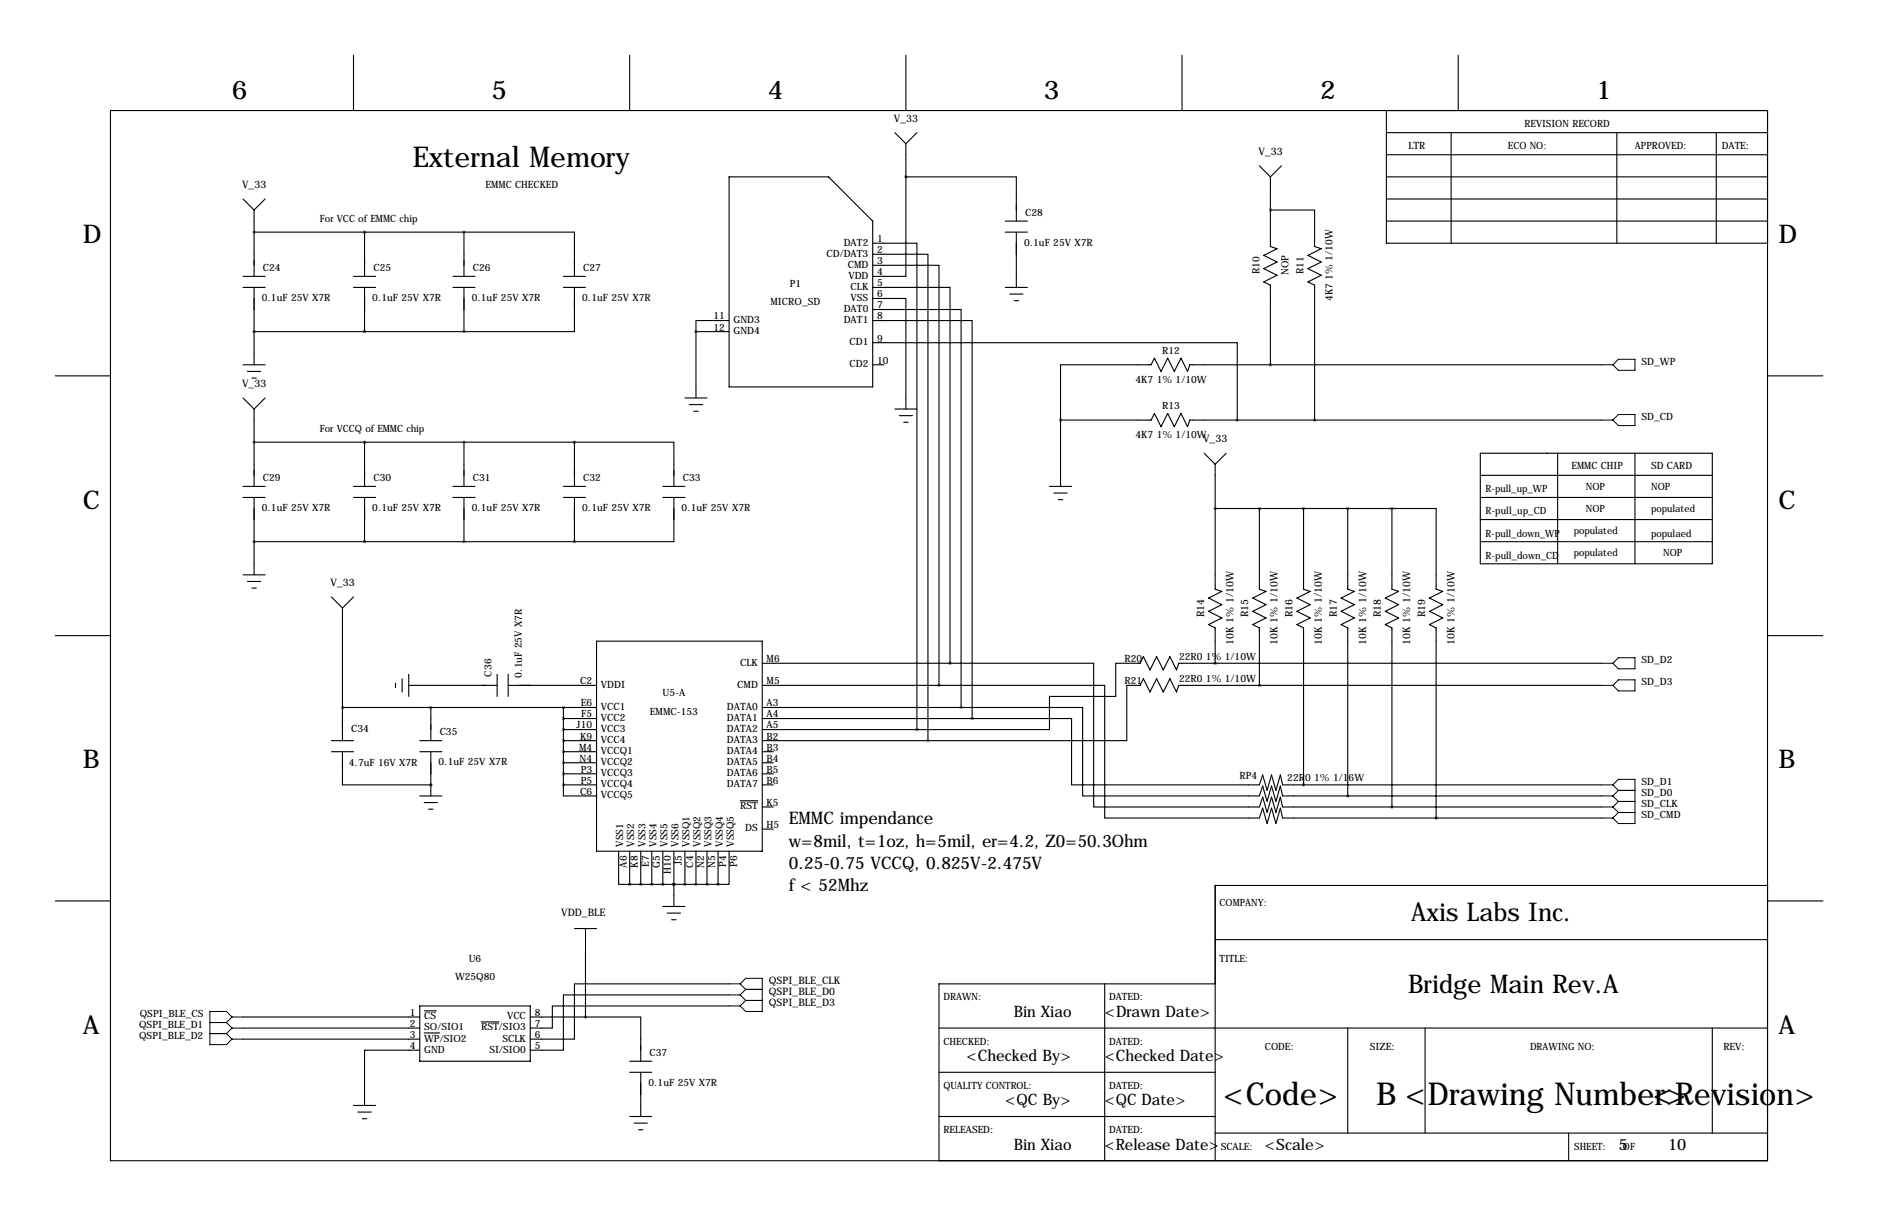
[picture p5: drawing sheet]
<svg xmlns="http://www.w3.org/2000/svg" width="432mm" height="279mm" viewBox="0 0 432 279" stroke-linecap="round" stroke-linejoin="round" font-family="sans-serif">
<g fill="none" stroke="#000" stroke-width=".25">
<path d="M81.3 12.7v12.7M144.8 12.7v12.7M208.3 12.7v12.7M271.8 12.7v12.7M335.3 12.7v12.7M25.4 25.4h381v241.3h-381zM205.7 30.5l2.6 2.5M208.3 33v7.6M210.8 30.5l-2.5 2.5M289.6 38.1l2.5 2.5M294.6 38.1l-2.5 2.5M318.8 30.5h87.6"/>
<path d="M318.8 35.6h87.6M318.8 25.4v30.5h87.6M333.7 30.5v25.4M371.8 30.5v25.4M394.6 30.5v25.4M55.9 45.7l2.5 2.6M58.4 48.3v15.2M58.4 53.3h48.3M61 45.7l-2.6 2.6M83.8 53.3v10.2M106.7 53.3h25.4v10.2M106.7 53.3v10.2"/>
<path d="M167.6 40.6h22.9l10.2 10.2v38.1h-33.1zM200.7 55.9h10.1v111.7M200.7 58.4h12.7v111.8M208.3 40.6v22.9h-7.6M208.3 40.6h25.4v10.2M231.1 50.8h5.1M231.1 53.3h5.1M233.7 53.3v12.7M292.1 48.3h10.2v8.3l1.5 .6-3.1 1.5 3.1 1.5-3.1 1.5 3.1 1.5-3.1 1.6 1.6 .7v31M292.1 40.6v16l1.5 .6-3 1.5 3 1.5-3 1.5 3 1.5-3 1.6 1.5 .7v18.3M318.8 45.7h87.6M318.8 50.8h87.6"/>
<path d="M318.8 40.6h87.6M55.9 63.5h5.1M55.9 66h5.1M58.4 66v17.8M58.4 76.2h48.3M81.3 63.5h5.1M81.3 66h5.1M83.8 66v10.2M104.1 63.5h5.1M104.1 66h5.1M106.7 66v10.2M129.5 63.5h5.1"/>
<path d="M129.5 66h5.1M132.1 66v10.2h-25.4M160 76.2h7.6M160 76.2v15.2M167.6 73.7h-7.6v2.5M200.7 68.6h7.6v25.4M200.7 78.7h83.8v17.8M200.7 61h15.2v96.5M200.7 66h17.7v86.4M200.7 71.1h20.3v91.5M200.7 73.7h22.8v91.4M231.1 66h5.1"/>
<path d="M232.2 67.6h3M233.2 69.1h1M12.7 86.4h12.7M55.9 83.8h5.1M55.9 91.4l2.5 2.6M56.9 85.3h3M57.9 86.9h1M58.4 94v17.8M61 91.4l-2.6 2.6M157.5 91.4h5.1M158.5 93h3M159.5 94.5h1"/>
<path d="M200.7 83.8h2.5M205.7 94h5.1M206.8 95.5h3M207.8 97h1M243.8 96.5h20.9l.7-1.5 1.6 3 1.5-3 1.5 3 1.5-3 1.5 3 .6-1.5h94.7M243.8 96.5v15.3M368.3 83.8h-94.7l-.6 1.5-1.5-3-1.5 3-1.5-3-1.5 3-1.6-3-.7 1.5h-20.9v12.7M406.4 86.4h12.7M55.9 114.3h5.1M55.9 111.8h5.1M58.4 114.3v17.8M58.4 101.6h73.7"/>
<path d="M81.3 114.3h5.1M81.3 111.8h5.1M83.8 101.6v10.2M83.8 114.3v10.2M104.1 114.3h5.1M104.1 111.8h5.1M106.7 101.6v10.2M106.7 114.3v10.2M129.5 114.3h5.1M129.5 111.8h5.1M132.1 101.6h22.8v10.2M132.1 101.6v10.2"/>
<path d="M132.1 114.3v10.2M152.4 114.3h5.1M152.4 111.8h5.1M154.9 114.3v10.2h-22.8M241.3 111.8h5.1M242.3 113.3h3.1M243.3 114.8h1M276.9 104.1l2.5 2.6M279.4 106.7v28.7l1.5 .5-3 1.5 3 1.5-3 1.6 3 1.5-3 1.5 1.5 .8v8.1M279.4 116.8h40.6M281.9 104.1l-2.5 2.6M289.6 116.8v18.6l1.5 .5-3.1 1.5 3.1 1.5-3.1 1.6 3.1 1.5-3.1 1.5 1.6 .8v13.2"/>
<path d="M299.7 116.8v18.6l1.5 .5-3 1.5 3 1.5-3 1.6 3 1.5-3 1.5 1.5 .8v36M309.9 116.8v18.6l1.5 .5-3 1.5 3 1.5-3 1.6 3 1.5-3 1.5 1.5 .8v38.6M320 116.8h10.2v18.6l1.5 .5-3 1.5 3 1.5-3 1.6 3 1.5-3 1.5 1.5 .8v43.7M320 116.8v18.6l1.6 .5-3.1 1.5 3.1 1.5-3.1 1.6 3.1 1.5-3.1 1.5 1.5 .8v41.1M340.4 119.4h.1M340.4 104.1h53.3v25.4h-53.3zM340.4 109.2h53.3M340.4 119.4h53.3M340.4 114.3h53.3M355.6 104.1h.1M358.1 104.1v25.4M375.9 104.1v25.4"/>
<path d="M55.9 132.1h5.1M56.9 133.6h3M57.9 135.1h1M58.4 124.5h48.3M76.2 137.2l2.5 2.5M78.7 139.7v30.5M81.3 137.2l-2.6 2.5M106.7 124.5h25.4M340.4 124.5h53.3M12.7 146h12.7M90.9 157v1M92.5 156v3"/>
<path d="M94 157.5h20.3M94 154.9v5.1M114.3 154.9v5.1M116.8 157.5h20.4M116.8 154.9v5.1M137.2 147.3h38.1v48.3h-38.1zM175.3 152.4h43.1M175.3 157.5h40.6M215.9 157.5h38.1v30.5h35.6l.7-2.3 1 3.5 1.1-3.5 1 3.5 1-3.5 .5 2.3h73.4M218.4 152.4h33.1v33h38.1l.7-2.3 1 3.6 1.1-3.6 1 3.6 1-3.6 .5 2.3h73.4M368.3 152.4h-97.3l-.5 1.5-1.5-3-1.5 3-1.6-3-1.5 3-1.5-3-.8 1.5h-5.6v7.6h-15.2v7.6h-30.5M368.3 157.5h-97.3l-.5 1.5-1.5-3-1.5 3-1.6-3-1.5 3-1.5-3-.8 1.5h-3v12.7h-45.7"/>
<path d="M406.4 146h12.7M76.2 170.2h5.1M76.2 172.7h5.1M78.7 172.7v7.6h20.4M78.7 162.6h58.5M96.5 170.2h5.1M96.5 172.7h5.1M99.1 162.6v7.6M99.1 172.7v10.2M129.5 170.2h7.7M129.5 172.7h7.7M129.5 165.1h7.7"/>
<path d="M129.5 167.6h7.7M129.5 175.3h7.7M129.5 177.8h7.7M129.5 162.6v17.7M175.3 170.2h38.1M175.3 172.7h2.5M175.3 162.6h45.7M175.3 165.1h48.2M175.3 167.6h35.5M175.3 175.3h2.5M175.3 177.8h2.5M221 162.6h27.9v20.3h40.7l.7-2.3 1 3.5 1.1-3.5 1 3.5 1-3.5 .5 2.3h73.4"/>
<path d="M223.5 165.1h22.9v15.2h43.2l.7-2.2 1 3.5 1.1-3.5 1 3.5 1-3.5 .5 2.2h73.4M96.5 182.9h5.1M97.5 184.4h3.1M98.6 185.9h1M99.1 180.3h.1M129.5 180.3v2.6h7.7M129.5 180.3h7.7M142.2 195.6v7.6h2.6M144.8 195.6v7.6M147.3 195.6v7.6M149.9 195.6v7.6M152.4 195.6v7.6"/>
<path d="M154.9 195.6v12.7M157.5 195.6v7.6M160 195.6v7.6M162.6 195.6v7.6M165.1 195.6v7.6M167.6 195.6v7.6h-2.5M170.2 184h4.1M175.3 180.3h2.5M175.3 185.4h2.5M175.3 190.5h2.5M12.7 207h12.7M132.1 213.4h5.1"/>
<path d="M134.6 218.4v15.3M144.8 203.2h20.3M152.4 208.3h5.1M153.4 209.8h3.1M154.4 211.3h1M154.9 203.2h.1M279.4 215.9h127M406.4 203.5h-127v63.2M406.5 207h12.7M55.9 236.2h40.6M55.9 233.7h40.6M55.9 238.8h40.6"/>
<path d="M96.5 231.1h25.4v12.7h-25.4zM97.5 232.3h2.8M97.5 237.3h3.6M110.6 234.8h4.1M121.9 233.7h12.7M134.6 233.7h12.7v10.1M167.6 231.1h-40.6v5.1h-5.1M167.6 228.6h-38.1v12.7h-7.6M167.6 226.1h-35.5v12.7h-10.2M215.9 236.2h190.5M254 226.1v40.6M279.4 226.1h-63.5v40.6"/>
<path d="M309.9 236.2v24.1M327.7 236.2v24.1M393.7 236.2v24.1M81.3 254h5.1M82.3 255.5h3M83.3 257h1M96.5 241.3h-12.7v12.7M144.8 246.4h5.1M144.8 256.5h5.1M144.8 243.8h5.1M145.8 258.1h3M146.8 259.6h1"/>
<path d="M147.3 246.4v10.1M215.9 246.4h63.5M215.9 256.5h63.5M279.4 260.3h127M360.7 260.3v6.4"/>
</g>
<g fill="none" stroke="#000" stroke-width=".23">
<path d="M368.3 83.8h2.5M368.3 96.5h2.5M370.8 83.8l1.3-1.3h3.8v2.6h-3.8zM370.8 96.5l1.3-1.3h3.8v2.6h-3.8zM368.3 152.4h2.5M368.3 157.5h2.5M370.8 152.4l1.3-1.3h3.8v2.6h-3.8zM370.8 157.5l1.3-1.3h3.8v2.6h-3.8zM368.3 180.3h2.5M368.3 182.9h2.5M368.3 185.4h2.5M368.3 188h2.5"/>
<path d="M370.8 180.3l1.3-1.2h3.8v10.1h-3.8l-1.3-1.2M370.8 180.3l1.3 1.3M370.8 182.9l1.3 1.2M370.8 185.4l1.3 1.3M372.1 181.6h3.8M372.1 184.1h3.8M372.1 181.6l-1.3 1.3M372.1 186.7h3.8M372.1 184.1l-1.3 1.3M372.1 186.7l-1.3 1.3M134.6 213.4v5M48.3 234.9h3.8"/>
<path d="M48.3 237.5h3.8M52.1 234.9l1.2 1.3M52.1 237.5l1.2 1.3M53.3 233.7h2.6M53.3 233.7l-1.2 1.2M53.3 233.7l-1.2-1.3h-3.8v7.6h3.8l1.2-1.2M53.3 236.2h2.6M53.3 236.2l-1.2 1.3M53.3 238.8h2.6M167.6 231.1h2.6M167.6 228.6h2.6M167.6 226.1h2.6"/>
<path d="M170.2 226.1l1.2-1.3h3.9v7.6h-3.9l-1.2-1.3M170.2 228.6l1.2 1.3M170.2 226.1l1.2 1.2M171.4 229.9h3.9M171.4 229.9l-1.2 1.2M171.4 227.3h3.9M171.4 227.3l-1.2 1.3"/>
</g>
<path d="M289.5 116.8a.05 .05 0 0 0 .1 0 .05 .05 0 0 0-.1 0zM320 116.8a.05 .05 0 0 0 .1 0 .05 .05 0 0 0-.1 0zM289.5 157.5a.05 .05 0 0 0 .1 0 .05 .05 0 0 0-.1 0zM320 185.4a.05 .05 0 0 0 .1 0 .05 .05 0 0 0-.1 0zM243.8 96.5a.05 .05 0 0 0 .1 0 .05 .05 0 0 0-.1 0zM302.2 96.5a.05 .05 0 0 0 .1 0 .05 .05 0 0 0-.1 0zM129.5 180.3a.05 .05 0 0 0 .1 0 .05 .05 0 0 0-.1 0zM129.5 177.8a.05 .05 0 0 0 .1 0 .05 .05 0 0 0-.1 0zM129.5 175.3a.05 .05 0 0 0 .1 0 .05 .05 0 0 0-.1 0zM129.5 172.7a.05 .05 0 0 0 .1 0 .05 .05 0 0 0-.1 0zM129.5 170.2a.05 .05 0 0 0 .1 0 .05 .05 0 0 0-.1 0zM129.5 167.6a.05 .05 0 0 0 .1 0 .05 .05 0 0 0-.1 0zM129.5 165.1a.05 .05 0 0 0 .1 0 .05 .05 0 0 0-.1 0zM129.5 162.6a.05 .05 0 0 0 .1 0 .05 .05 0 0 0-.1 0zM99 180.3a.05 .05 0 0 0 .1 0 .05 .05 0 0 0-.1 0zM99 162.6a.05 .05 0 0 0 .1 0 .05 .05 0 0 0-.1 0zM149.8 203.2a.05 .05 0 0 0 .1 0 .05 .05 0 0 0-.1 0zM154.9 203.2a.05 .05 0 0 0 .1 0 .05 .05 0 0 0-.1 0zM162.5 203.2a.05 .05 0 0 0 .1 0 .05 .05 0 0 0-.1 0zM154.9 203.2a.05 .05 0 0 0 .1 0 .05 .05 0 0 0-.1 0zM78.7 162.6a.05 .05 0 0 0 .1 0 .05 .05 0 0 0-.1 0zM213.3 170.2a.05 .05 0 0 0 .1 0 .05 .05 0 0 0-.1 0zM218.4 152.4a.05 .05 0 0 0 .1 0 .05 .05 0 0 0-.1 0z" fill="#000" stroke="#000" stroke-width=".63"/>
<g font-size="7.3">
<text x="281.2" y="254">&lt;Code&gt;</text>
<text x="316.4" y="254">B &lt;Drawing Number&gt;</text>
<text x="380" y="254">&lt;Revision&gt;</text>
</g>
<text font-size="6.6" x="94.9" y="38.4">External Memory</text>
<g font-size="5.9">
<text x="53.3" y="22.9">6</text>
<text x="113" y="22.9">5</text>
<text x="176.5" y="22.9">4</text>
<text x="240" y="22.9">3</text>
<text x="303.5" y="22.9">2</text>
<text x="367" y="22.9">1</text>
<text x="19" y="55.9">D</text>
<text x="408.9" y="55.9">D</text>
<text x="19" y="116.8">C</text>
<text x="408.9" y="116.8">C</text>
<text x="19" y="176.5">B</text>
<text x="408.9" y="176.5">B</text>
<text x="324.5" y="211.6">Axis Labs Inc.</text>
<text x="323.7" y="228.1">Bridge Main Rev.A</text>
<text x="19" y="237.5">A</text>
<text x="408.9" y="237.5">A</text>
</g>
<g font-size="4">
<text x="181.4" y="189.4">EMMC impendance</text>
<text x="181.4" y="194.5">w=8mil, t=1oz, h=5mil, er=4.2, Z0=50.3Ohm</text>
<text x="181.4" y="199.6">0.25-0.75 VCCQ, 0.825V-2.475V</text>
<text x="181.4" y="204.7">f &lt; 52Mhz</text>
</g>
<g font-size="3.6">
<text x="233.1" y="233.7">Bin Xiao</text>
<text x="254" y="233.7">&lt;Drawn Date&gt;</text>
<text x="222.2" y="243.8">&lt;Checked By&gt;</text>
<text x="254" y="243.8">&lt;Checked Date&gt;</text>
<text x="231.1" y="254">&lt;QC By&gt;</text>
<text x="254" y="254">&lt;QC Date&gt;</text>
<text x="233.1" y="264.2">Bin Xiao</text>
<text x="254" y="264.2">&lt;Release Date&gt;</text>
<text x="290.8" y="264.2">&lt;Scale&gt;</text>
<text x="372.1" y="264.2">5</text>
<text x="383.5" y="264.2">10</text>
</g>
<g font-size="2.4">
<text x="205.5" y="27.9">V_33</text>
<text x="289.3" y="35.6">V_33</text>
<text x="55.7" y="43.2">V_33</text>
<text x="55.7" y="88.9">V_33</text>
<text x="276.6" y="101.6">V_33</text>
<text x="76" y="134.6">V_33</text>
<text x="276.9" y="141.8" transform="rotate(-90 276.9 141.8)">R14</text>
<text x="287" y="141.8" transform="rotate(-90 287 141.8)">R15</text>
<text x="297.2" y="141.8" transform="rotate(-90 297.2 141.8)">R16</text>
<text x="307.3" y="141.8" transform="rotate(-90 307.3 141.8)">R17</text>
<text x="317.5" y="141.8" transform="rotate(-90 317.5 141.8)">R18</text>
<text x="327.7" y="141.8" transform="rotate(-90 327.7 141.8)">R19</text>
<text x="283.6" y="148.1" transform="rotate(-90 283.6 148.1)">10K 1% 1/10W</text>
<text x="293.8" y="148.1" transform="rotate(-90 293.8 148.1)">10K 1% 1/10W</text>
<text x="303.9" y="148.1" transform="rotate(-90 303.9 148.1)">10K 1% 1/10W</text>
<text x="314.1" y="148.1" transform="rotate(-90 314.1 148.1)">10K 1% 1/10W</text>
<text x="324.2" y="148.1" transform="rotate(-90 324.2 148.1)">10K 1% 1/10W</text>
<text x="334.4" y="148.1" transform="rotate(-90 334.4 148.1)">10K 1% 1/10W</text>
<text x="129" y="210.6">VDD_BLE</text>
<text x="176.8" y="226.1">QSPI_BLE_CLK</text>
<text x="176.8" y="231.1">QSPI_BLE_D3</text>
<text x="176.8" y="228.6">QSPI_BLE_D0</text>
</g>
<g font-size="2.3">
<text x="350.5" y="29.2">REVISION RECORD</text>
<text x="323.8" y="34.3">LTR</text>
<text x="346.7" y="34.3">ECO NO:</text>
<text x="375.9" y="34.3">APPROVED:</text>
<text x="395.9" y="34.3">DATE:</text>
<text x="111.7" y="43.3">EMMC CHECKED</text>
<text x="73.6" y="50.9">For VCC of EMMC chip</text>
<text x="235.7" y="49.5">C28</text>
<text x="190" y="59">CD/DAT3</text>
<text x="194" y="56.4">DAT2</text>
<text x="201.7" y="55.6">1</text>
<text x="201.7" y="58.2">2</text>
<text x="235.5" y="56.5">0.1uF 25V X7R</text>
<text x="60.5" y="62.2">C24</text>
<text x="85.9" y="62.2">C25</text>
<text x="108.7" y="62.2">C26</text>
<text x="134.1" y="62.2">C27</text>
<text x="194.9" y="61.5">CMD</text>
<text x="195.1" y="64.1">VDD</text>
<text x="201.7" y="60.7">3</text>
<text x="201.7" y="63.2">4</text>
<text x="201.7" y="65.8">5</text>
<text x="289.6" y="63" transform="rotate(-90 289.6 63)">R10</text>
<text x="296.3" y="63.2" transform="rotate(-90 296.3 63.2)">NOP</text>
<text x="299.7" y="63" transform="rotate(-90 299.7 63)">R11</text>
<text x="60.2" y="69.2">0.1uF 25V X7R</text>
<text x="85.6" y="69.2">0.1uF 25V X7R</text>
<text x="108.5" y="69.2">0.1uF 25V X7R</text>
<text x="133.9" y="69.2">0.1uF 25V X7R</text>
<text x="177.2" y="70.2">MICRO_SD</text>
<text x="181.6" y="66">P1</text>
<text x="194" y="71.7">DAT0</text>
<text x="195.6" y="66.6">CLK</text>
<text x="195.6" y="69.1">VSS</text>
<text x="201.7" y="68.3">6</text>
<text x="201.7" y="70.9">7</text>
<text x="306.4" y="69.1" transform="rotate(-90 306.4 69.1)">4K7 1% 1/10W</text>
<text x="164" y="73.4">11</text>
<text x="164" y="75.9">12</text>
<text x="168.7" y="74.2">GND3</text>
<text x="168.7" y="76.8">GND4</text>
<text x="194" y="74.2">DAT1</text>
<text x="201.7" y="73.4">8</text>
<text x="195.3" y="79.3">CD1</text>
<text x="201.7" y="78.5">9</text>
<text x="201.7" y="83.6">10</text>
<text x="267.2" y="81.3">R12</text>
<text x="377.4" y="83.8">SD_WP</text>
<text x="195.3" y="84.4">CD2</text>
<text x="261.1" y="88">4K7 1% 1/10W</text>
<text x="267.2" y="94">R13</text>
<text x="73.6" y="99.2">For VCCQ of EMMC chip</text>
<text x="261.1" y="100.7">4K7 1% 1/10W</text>
<text x="377.4" y="96.5">SD_CD</text>
<text x="361.3" y="107.8">EMMC CHIP</text>
<text x="379.6" y="107.8">SD CARD</text>
<text x="60.5" y="110.5">C29</text>
<text x="85.9" y="110.5">C30</text>
<text x="108.7" y="110.5">C31</text>
<text x="134.1" y="110.5">C32</text>
<text x="157" y="110.5">C33</text>
<text x="341.5" y="113.1">R-pull_up_WP</text>
<text x="364.6" y="112.6">NOP</text>
<text x="379.6" y="112.6">NOP</text>
<text x="60.2" y="117.4">0.1uF 25V X7R</text>
<text x="85.6" y="117.4">0.1uF 25V X7R</text>
<text x="108.5" y="117.4">0.1uF 25V X7R</text>
<text x="133.9" y="117.4">0.1uF 25V X7R</text>
<text x="156.7" y="117.4">0.1uF 25V X7R</text>
<text x="341.5" y="118.2">R-pull_up_CD</text>
<text x="364.6" y="117.7">NOP</text>
<text x="379.6" y="117.7">populated</text>
<text x="341.5" y="123.3">R-pull_down_WP</text>
<text x="361.8" y="122.8">populated</text>
<text x="379.6" y="123.3">populaed</text>
<text x="341.5" y="128.4">R-pull_down_CD</text>
<text x="361.8" y="127.9">populated</text>
<text x="382.4" y="127.9">NOP</text>
<text x="113" y="155.4" transform="rotate(-90 113 155.4)">C36</text>
<text x="120" y="155.7" transform="rotate(-90 120 155.7)">0.1uF 25V X7R</text>
<text x="170.2" y="153">CLK</text>
<text x="176.3" y="152.1">M6</text>
<text x="258.6" y="152.1">R20</text>
<text x="271.1" y="151.7">22R0 1% 1/10W</text>
<text x="377.4" y="152.4">SD_D2</text>
<text x="133.4" y="157.2">C2</text>
<text x="138.2" y="158">VDDI</text>
<text x="152.3" y="160">U5-A</text>
<text x="169.5" y="158">CMD</text>
<text x="176.3" y="157.2">M5</text>
<text x="258.6" y="157.2">R21</text>
<text x="271.1" y="156.8">22R0 1% 1/10W</text>
<text x="377.4" y="157.5">SD_D3</text>
<text x="132.6" y="167.4">J10</text>
<text x="133.6" y="162.3">E6</text>
<text x="133.7" y="164.8">F5</text>
<text x="138.2" y="163.1">VCC1</text>
<text x="138.2" y="165.7">VCC2</text>
<text x="149.4" y="164.2">EMMC-153</text>
<text x="167.1" y="163.1">DATA0</text>
<text x="167.1" y="165.7">DATA1</text>
<text x="176.3" y="162.3">A3</text>
<text x="176.3" y="164.8">A4</text>
<text x="176.3" y="167.4">A5</text>
<text x="80.8" y="168.2">C34</text>
<text x="101.1" y="168.9">C35</text>
<text x="133.1" y="172.5">M4</text>
<text x="133.4" y="169.9">K9</text>
<text x="138.2" y="168.2">VCC3</text>
<text x="138.2" y="170.7">VCC4</text>
<text x="138.2" y="173.3">VCCQ1</text>
<text x="167.1" y="168.2">DATA2</text>
<text x="167.1" y="170.7">DATA3</text>
<text x="167.1" y="173.3">DATA4</text>
<text x="176.3" y="169.9">B2</text>
<text x="176.3" y="172.5">B3</text>
<text x="80.2" y="176">4.7uF 16V X7R</text>
<text x="100.8" y="175.9">0.1uF 25V X7R</text>
<text x="133.2" y="175">N4</text>
<text x="133.6" y="177.5">P3</text>
<text x="138.2" y="175.8">VCCQ2</text>
<text x="138.2" y="178.4">VCCQ3</text>
<text x="167.1" y="175.8">DATA5</text>
<text x="167.1" y="178.4">DATA6</text>
<text x="176.3" y="175">B4</text>
<text x="176.3" y="177.5">B5</text>
<text x="285" y="179.1">RP4</text>
<text x="296" y="179.4">22R0 1% 1/16W</text>
<text x="133.4" y="182.6">C6</text>
<text x="133.6" y="180.1">P5</text>
<text x="138.2" y="183.4">VCCQ5</text>
<text x="138.2" y="180.9">VCCQ4</text>
<text x="167.1" y="180.9">DATA7</text>
<text x="170.2" y="186">RST</text>
<text x="176.3" y="180.1">B6</text>
<text x="176.3" y="185.2">K5</text>
<text x="377.4" y="180.3">SD_D1</text>
<text x="377.4" y="182.9">SD_D0</text>
<text x="377.4" y="185.4">SD_CLK</text>
<text x="171.3" y="191.1">DS</text>
<text x="176.3" y="190.2">H5</text>
<text x="377.4" y="188">SD_CMD</text>
<text x="143.3" y="194.6" transform="rotate(-90 143.3 194.6)">VSS1</text>
<text x="145.8" y="194.6" transform="rotate(-90 145.8 194.6)">VSS2</text>
<text x="148.4" y="194.6" transform="rotate(-90 148.4 194.6)">VSS3</text>
<text x="150.9" y="194.6" transform="rotate(-90 150.9 194.6)">VSS4</text>
<text x="153.5" y="194.6" transform="rotate(-90 153.5 194.6)">VSS5</text>
<text x="156" y="194.6" transform="rotate(-90 156 194.6)">VSS6</text>
<text x="158.5" y="194.6" transform="rotate(-90 158.5 194.6)">VSSQ1</text>
<text x="161.1" y="194.6" transform="rotate(-90 161.1 194.6)">VSSQ2</text>
<text x="163.6" y="194.6" transform="rotate(-90 163.6 194.6)">VSSQ3</text>
<text x="166.2" y="194.6" transform="rotate(-90 166.2 194.6)">VSSQ4</text>
<text x="168.7" y="194.6" transform="rotate(-90 168.7 194.6)">VSSQ5</text>
<text x="144.1" y="199.3" transform="rotate(-90 144.1 199.3)">A6</text>
<text x="146.6" y="199.3" transform="rotate(-90 146.6 199.3)">K8</text>
<text x="149.2" y="199.2" transform="rotate(-90 149.2 199.2)">E7</text>
<text x="151.7" y="199.5" transform="rotate(-90 151.7 199.5)">G5</text>
<text x="154.3" y="200.8" transform="rotate(-90 154.3 200.8)">H10</text>
<text x="156.8" y="198.8" transform="rotate(-90 156.8 198.8)">J5</text>
<text x="159.3" y="199.3" transform="rotate(-90 159.3 199.3)">C4</text>
<text x="161.9" y="199.5" transform="rotate(-90 161.9 199.5)">N2</text>
<text x="164.4" y="199.5" transform="rotate(-90 164.4 199.5)">N5</text>
<text x="167" y="199.2" transform="rotate(-90 167 199.2)">P4</text>
<text x="169.5" y="199.2" transform="rotate(-90 169.5 199.2)">P6</text>
<text x="280.4" y="208.3">COMPANY:</text>
<text x="107.8" y="221">U6</text>
<text x="280.4" y="221">TITLE:</text>
<text x="104.6" y="225.1">W25Q80</text>
<text x="32.2" y="233.7">QSPI_BLE_CS</text>
<text x="94.2" y="233.4">1</text>
<text x="122.9" y="233.4">8</text>
<text x="216.9" y="229.9">DRAWN:</text>
<text x="255" y="229.9">DATED:</text>
<text x="32" y="236.2">QSPI_BLE_D1</text>
<text x="32" y="238.8">QSPI_BLE_D2</text>
<text x="94.2" y="236">2</text>
<text x="94.2" y="238.5">3</text>
<text x="97.5" y="234.2">CS</text>
<text x="97.5" y="236.8">SO/SIO1</text>
<text x="97.5" y="239.3">WP/SIO2</text>
<text x="110.6" y="236.8">RST/SIO3</text>
<text x="115.5" y="239.3">SCLK</text>
<text x="116.6" y="234.2">VCC</text>
<text x="122.9" y="238.5">6</text>
<text x="122.9" y="236">7</text>
<text x="94.2" y="241">4</text>
<text x="97.5" y="241.9">GND</text>
<text x="112.5" y="241.9">SI/SIO0</text>
<text x="122.9" y="241">5</text>
<text x="149.4" y="242.6">C37</text>
<text x="216.9" y="240">CHECKED:</text>
<text x="255" y="240">DATED:</text>
<text x="290.8" y="241.3">CODE:</text>
<text x="315" y="241.3">SIZE:</text>
<text x="351.8" y="241.3">DRAWING NO:</text>
<text x="396.2" y="241.3">REV:</text>
<text x="149.1" y="249.5">0.1uF 25V X7R</text>
<text x="216.9" y="250.2">QUALITY CONTROL:</text>
<text x="255" y="250.2">DATED:</text>
<text x="216.9" y="260.3">RELEASED:</text>
<text x="255" y="260.3">DATED:</text>
<text x="280.7" y="264.2">SCALE:</text>
<text x="361.9" y="264.2">SHEET:</text>
<text x="373.2" y="264.2">OF</text>
</g>
</svg>
